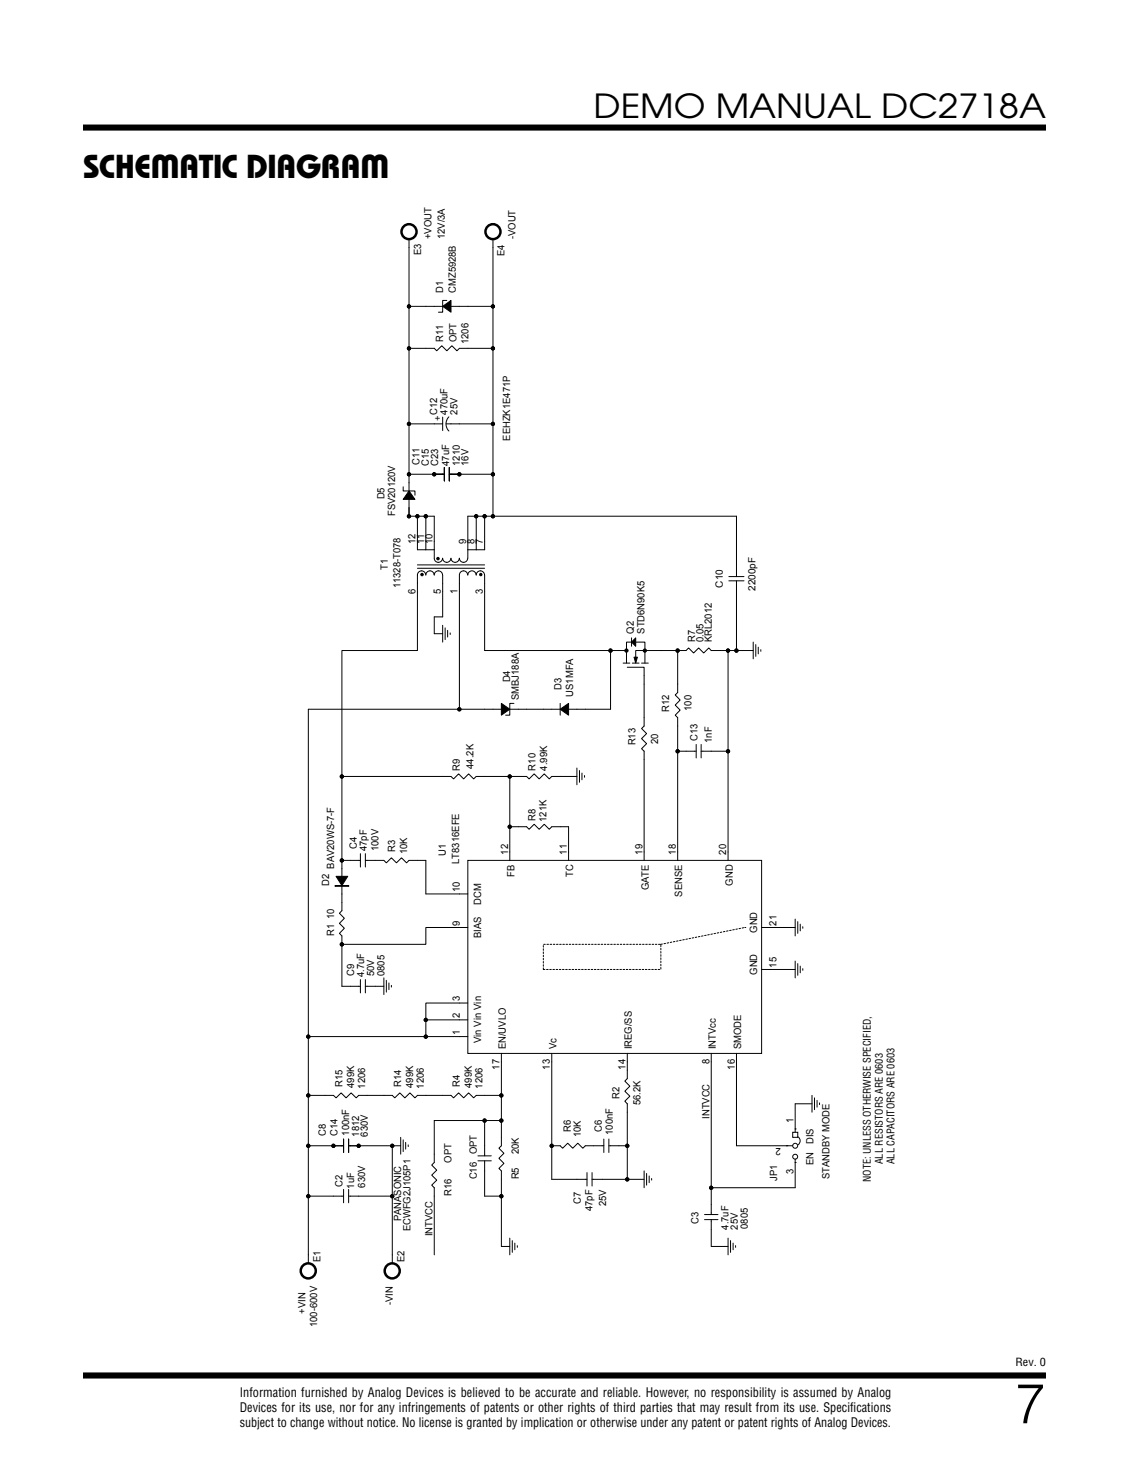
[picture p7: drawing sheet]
<svg xmlns="http://www.w3.org/2000/svg" width="216mm" height="279mm" viewBox="0 0 216 279" stroke-linecap="round" stroke-linejoin="round" font-family="sans-serif">
<path d="M15.9 24.4h184.1M15.9 263h184.1" fill="none" stroke="#000" stroke-width="1.2" stroke-linecap="butt"/>
<path d="M45.8 265.5h124.6v9.3h-124.6z" fill="#fff"/>
<g fill="none" stroke="#000" stroke-width=".19">
<path d="M78.2 58.6h6.5M78.2 45.7v35.4M84.7 58.6l1.5-1.1v2.2zM85.4 57.5h-.7v2.2h-.9M86.2 58.6h8.1M94.3 45.7v53M78.2 66.6h4.8l.5 .5 1-1 .9 1 1-1 1 1 .5-.5h6.4M84.7 79.8v2.5M85.8 79.7a1.96 1.96 0 0 0 0 2.7M77.1 93.1v.8h2.3v.8M78.2 93.9l1.2 1.6h-2.3zM78.2 95.5v3.2h4.8v8.1a.8 .8 0 0 0 .8 .7 .8 .8 0 0 0 .8-.7"/>
<path d="M78.2 90.7v3.2M78.2 90.7h6.8M79.8 98.7v6.4h3.2M81.4 98.7v6.4M84.7 81.1h-6.5v9.6M85 89.4v2.6M85.3 81.1h9M85.9 89.4v2.6M85.9 90.7h8.4M91.1 98.7v6.4M92.7 98.7v6.4h-3.2M79.8 108.7h12.9"/>
<path d="M79.8 108h12.9M84.6 110a.8 .8 0 0 0-.8-.8 .8 .8 0 0 0-.8 .8 .8 .8 0 0 0-.8-.8 .8 .8 0 0 0-.8 .8 .8 .8 0 0 0-.8-.8 .8 .8 0 0 0-.8 .8v14.4h-14.4v24.1M84.7 109.9v8.1h-1.7v3.2h1.7M84.7 119.6v3.2M87.8 106.8a.8 .8 0 0 1-.8 .7 .8 .8 0 0 1-.8-.7 .79 .79 0 0 1-.8 .7 .79 .79 0 0 1-.7-.7M87.9 106.8a.8 .8 0 0 0 .7 .7 .8 .8 0 0 0 .8-.7l.1-8.1h51.3v11.6M92.7 110a.8 .8 0 0 0-.8-.8 .8 .8 0 0 0-.8 .8 .8 .8 0 0 0-.8-.8 .8 .8 0 0 0-.8 .8 .8 .8 0 0 0-.8-.8 .8 .8 0 0 0-.8 .8v25.6M92.7 109.9v14.5h27.1M139.4 111.1h2.9M139.4 110.3h2.9M140.8 111.1v13.3M85.1 120.1v2.2"/>
<path d="M85.6 120.5v1.3M86.1 121v.3M95.9 134.5l1.6 1.1-1.6 1.2zM95.9 135.6h-36.9v106M97.5 135.6h9.6M98.3 134.5h-.8v2.3h-.8M107.1 135.6l1.6-1.1v2.3zM107.1 134.5v2.3M116.8 124.4v11.2h-8.1M119.2 126.8h1.2M120 127.6h3.2v11.3l-.5 .4 .9 1-.9 1 .9 .9-.9 1 .5 .5v20.8M120.8 122.8h-1v4"/>
<path d="M120.8 122v1.6M120.9 126.8h1.3M121.2 125.7h.7l-.3 1.1zM121.6 122.8h1.7v4M121.6 122v1.6l-.8-.8zM122.7 126.8h1.3M129.6 124.4v8l-.5 .5 1 1-1 .9 1 1-1 1 .5 .4v27.3M139.2 124.4v40.1M144 124.4h-8l-.5-.5-.9 1-1-1-1 1-.9-1-.5 .5h-9.6v1.6M144 122.8v3.2M144.5 123.3v2.2M145 123.8v1.2"/>
<path d="M145.5 124.2v.4M65.4 148.5h20.8l.5 .5 1-1 1 1 .9-1 1 1 .5-.5h9.6l.5 .5 .9-1 1 1 1-1 .9 1 .5-.5h4.8M65.4 148.5v19.2M97.5 148.5v16M97.5 158.1h3.2l.5 .5 .9-1 1 1 1-1 .9 1 .5-.5h3.2v6.4M110.3 146.9v3.2M110.8 147.4v2.2M111.3 147.8v1.3M111.8 148.3v.3M129.6 143.7h3.5M133.1 142.4v2.5M134.1 143.7h5.1"/>
<path d="M134.1 142.4v2.5M64.1 169.4h2.6M64.1 169.3h2.6v.2h-2.6zM64.3 167.6h2.2l-1.1 1.7zM65.4 164.5h3.5M65.4 169.3v4.9l-.5 .4 1 1-1 1 1 .9-1 1 .5 .5v9.6h3.5M68.9 163.3v2.5M69.9 163.3v2.5M69.9 164.5h3.5l.5 .5 .9-1 1 1 1-1 .9 1 .5-.5h3.2v6.5h8.1M89.5 164.5h56.1v37h-56.1zM89.5 177.4h-8.1v3.2h-16M145.6 177.4h6.5"/>
<path d="M152.1 175.8v3.2M152.6 176.3v2.2M153 176.7v1.3M153.5 177.2v.3M68.9 187.3v2.6M69.9 187.3v2.6M69.9 188.6h3.5M73.4 187v3.2M73.9 187.5v2.2M74.4 188v1.3M74.8 188.4v.4M81.4 195v3.2h-22.4"/>
<path d="M81.4 198.2h8.1M81.4 195h8.1M89.5 191.8h-8.1v3.2M145.6 185.4h6.5M152.1 183.8v3.2M152.6 184.3v2.2M153 184.8v1.2M153.5 185.2v.4M59 219.1h6.7M59 209.5h4.8l.5 .5 .9-1 1 1 .9-1 1 1 .5-.5h6.4l.5 .5 1-1 .9 1 1-1 1 1 .4-.5h6.4l.5 .5 1-1 1 1 .9-1 1 1 .5-.5h4.8M65.7 217.8v2.6M66.7 219.1h9.9"/>
<path d="M66.7 217.8v2.6M75 219.1v22.5M76.6 217.5v3.2M77.1 218v2.2M77.6 218.5v1.3M78.1 218.9v.4M92.7 214.3h-9.7v8l-.4 .5 .9 1-.9 .9 .9 1-.9 .9 .4 .5v12.9M95.9 201.5v17.6l-.5 .5 1 1-1 .9 1 1-1 .9 .5 .5v14.5h1.6M95.9 214.3h-3.2v6.7M105.5 201.5v24h6.8M105.5 219.1h1.6l.5 .5 1-1 .9 1 1-1 1 1 .4-.5h3.6M115.5 217.8v2.6"/>
<path d="M116.4 217.8v2.6M116.4 219.1h3.6M120 201.5v4.8l-.5 .5 .9 .9-.9 1 .9 .9-.9 1 .5 .5v14.4M136 201.5v30.8M140.8 201.5v17.6h10.8M150.5 219.1h.1M151.6 216.5h1v1h-1zM152.1 215.9h.1M152.6 217.4a.95 .95 0 0 1 .1 1.5M155.3 211.1h-3.2v5.4M155.3 209.5v3.2M155.8 210v2.2"/>
<path d="M156.2 210.4v1.3M156.7 210.9v.3M59 228.7h6.7M65.7 227.5v2.5M66.7 227.5v2.5M66.7 228.7h8.3M91.4 221h2.5M91.4 222h2.5M92.7 222v6.7h3.2M97.5 236.8v3.2M98 237.3v2.2M98.5 237.7v1.3"/>
<path d="M98.9 238.2v.3M112.3 224.2v2.6M113.2 224.2v2.6M113.2 225.5h10M123.2 223.9v3.2M123.6 224.4v2.2M124.1 224.9v1.3M124.6 225.4v.3M134.7 232.3h2.6M134.7 233.2h2.6M136 233.2v5.2h3.2M139.2 236.8v3.2"/>
<path d="M139.7 237.3v2.2M140.2 237.7v1.3M140.7 238.2v.3M152.1 222.3h.1M152.1 221.7v5.4h-16.1"/>
<circle cx="78.2" cy="58.6" r=".31"/>
<circle cx="94.3" cy="58.6" r=".31"/>
<circle cx="78.2" cy="66.6" r=".31"/>
<circle cx="94.3" cy="66.6" r=".31"/>
<circle cx="78.2" cy="81.1" r=".31"/>
<circle cx="78.2" cy="90.7" r=".31"/>
<circle cx="78.2" cy="98.7" r=".31"/>
<circle cx="79.8" cy="98.7" r=".31"/>
<circle cx="81.4" cy="98.7" r=".31"/>
<circle cx="83" cy="90.7" r=".31"/>
<circle cx="87.8" cy="90.7" r=".31"/>
<circle cx="91.1" cy="98.7" r=".31"/>
<circle cx="92.7" cy="98.7" r=".31"/>
<circle cx="94.3" cy="81.1" r=".31"/>
<circle cx="94.3" cy="98.7" r=".31"/>
<circle cx="94.3" cy="90.7" r=".31"/>
<circle cx="80.7" cy="109.9" r=".24"/>
<circle cx="83.8" cy="106.8" r=".24"/>
<circle cx="91.9" cy="109.9" r=".23"/>
<circle cx="87.8" cy="135.6" r=".31"/>
<circle cx="116.7" cy="124.4" r=".31"/>
<circle cx="119.8" cy="124.4" r=".31"/>
<circle cx="123.3" cy="124.4" r=".31"/>
<circle cx="129.6" cy="124.4" r=".31"/>
<circle cx="139.2" cy="124.4" r=".31"/>
<circle cx="140.8" cy="124.4" r=".31"/>
<circle cx="65.4" cy="148.5" r=".31"/>
<circle cx="97.5" cy="158.1" r=".31"/>
<circle cx="97.5" cy="148.5" r=".31"/>
<circle cx="129.6" cy="143.7" r=".31"/>
<circle cx="139.2" cy="143.7" r=".31"/>
<circle cx="65.4" cy="164.5" r=".31"/>
<circle cx="59" cy="198.2" r=".31"/>
<circle cx="65.4" cy="180.6" r=".31"/>
<circle cx="81.4" cy="195" r=".31"/>
<circle cx="81.4" cy="198.2" r=".31"/>
<circle cx="59" cy="219.1" r=".31"/>
<circle cx="59" cy="209.5" r=".31"/>
<circle cx="63.8" cy="219.1" r=".31"/>
<circle cx="68.6" cy="219.1" r=".31"/>
<circle cx="75" cy="219.1" r=".31"/>
<circle cx="92.7" cy="214.3" r=".31"/>
<circle cx="95.9" cy="214.3" r=".31"/>
<circle cx="95.9" cy="209.5" r=".31"/>
<circle cx="105.5" cy="219.1" r=".31"/>
<circle cx="119.9" cy="219.1" r=".31"/>
<circle cx="152.1" cy="219.1" r=".48"/>
<circle cx="59" cy="228.8" r=".31"/>
<circle cx="75" cy="228.8" r=".31"/>
<circle cx="95.9" cy="228.8" r=".31"/>
<circle cx="119.9" cy="225.5" r=".31"/>
<circle cx="136" cy="227.2" r=".31"/>
<circle cx="152.1" cy="221.2" r=".47"/>
</g>
<g fill="#000">
<path d="M84.7 58.6l1.5-1.1v2.2zM78.2 93.9l1.2 1.6h-2.3zM95.9 134.5l1.6 1.1-1.6 1.2zM107.1 135.6l1.6-1.1v2.3zM121.6 122v1.6l-.8-.8zM121.2 125.7h.7l-.3 1.1zM64.3 167.6h2.2l-1.1 1.7z"/>
<circle cx="78.2" cy="58.6" r=".31"/>
<circle cx="94.3" cy="58.6" r=".31"/>
<circle cx="78.2" cy="66.6" r=".31"/>
<circle cx="94.3" cy="66.6" r=".31"/>
<circle cx="78.2" cy="81.1" r=".31"/>
<circle cx="78.2" cy="90.7" r=".31"/>
<circle cx="78.2" cy="98.7" r=".31"/>
<circle cx="79.8" cy="98.7" r=".31"/>
<circle cx="81.4" cy="98.7" r=".31"/>
<circle cx="83" cy="90.7" r=".31"/>
<circle cx="87.8" cy="90.7" r=".31"/>
<circle cx="91.1" cy="98.7" r=".31"/>
<circle cx="92.7" cy="98.7" r=".31"/>
<circle cx="94.3" cy="81.1" r=".31"/>
<circle cx="94.3" cy="98.7" r=".31"/>
<circle cx="94.3" cy="90.7" r=".31"/>
<circle cx="80.7" cy="109.9" r=".24"/>
<circle cx="83.8" cy="106.8" r=".24"/>
<circle cx="91.9" cy="109.9" r=".23"/>
<circle cx="87.8" cy="135.6" r=".31"/>
<circle cx="116.7" cy="124.4" r=".31"/>
<circle cx="119.8" cy="124.4" r=".31"/>
<circle cx="123.3" cy="124.4" r=".31"/>
<circle cx="129.6" cy="124.4" r=".31"/>
<circle cx="139.2" cy="124.4" r=".31"/>
<circle cx="140.8" cy="124.4" r=".31"/>
<circle cx="65.4" cy="148.5" r=".31"/>
<circle cx="97.5" cy="158.1" r=".31"/>
<circle cx="97.5" cy="148.5" r=".31"/>
<circle cx="129.6" cy="143.7" r=".31"/>
<circle cx="139.2" cy="143.7" r=".31"/>
<circle cx="65.4" cy="164.5" r=".31"/>
<circle cx="59" cy="198.2" r=".31"/>
<circle cx="65.4" cy="180.6" r=".31"/>
<circle cx="81.4" cy="195" r=".31"/>
<circle cx="81.4" cy="198.2" r=".31"/>
<circle cx="59" cy="219.1" r=".31"/>
<circle cx="59" cy="209.5" r=".31"/>
<circle cx="63.8" cy="219.1" r=".31"/>
<circle cx="68.6" cy="219.1" r=".31"/>
<circle cx="75" cy="219.1" r=".31"/>
<circle cx="92.7" cy="214.3" r=".31"/>
<circle cx="95.9" cy="214.3" r=".31"/>
<circle cx="95.9" cy="209.5" r=".31"/>
<circle cx="105.5" cy="219.1" r=".31"/>
<circle cx="119.9" cy="219.1" r=".31"/>
<circle cx="59" cy="228.8" r=".31"/>
<circle cx="75" cy="228.8" r=".31"/>
<circle cx="95.9" cy="228.8" r=".31"/>
<circle cx="119.9" cy="225.5" r=".31"/>
<circle cx="136" cy="227.2" r=".31"/>
</g>
<path d="M142.4 177.4h.1M103.9 180.6h22.5v4.8h-22.5zM126.4 180.6l16-3.2" fill="none" stroke="#000" stroke-width=".19" stroke-dasharray=".3 .3"/>
<g fill="none" stroke="#000" stroke-width=".47">
<circle cx="78.2" cy="44.3" r="1.44"/>
<circle cx="94.3" cy="44.3" r="1.44"/>
<circle cx="58.9" cy="243" r="1.44"/>
<circle cx="75" cy="243" r="1.44"/>
</g>
<text font-size="10.6" x="194.1" y="272.2">7</text>
<g font-size="6.3">
<text x="113.5" y="22.5">DEMO MANUAL DC2718A</text>
<text x="15.9" y="34.1">SCHEMATIC DIAGRAM</text>
</g>
<g font-size="2.5">
<text x="45.8" y="267.2">Information furnished by Analog Devices is believed to be accurate and reliable. However, no responsibility is assumed by Analog</text>
<text x="45.8" y="270.1">Devices for its use, nor for any infringements of patents or other rights of third parties that may result from its use. Specifications</text>
<text x="45.8" y="272.9">subject to change without notice. No license is granted by implication or otherwise under any patent or patent rights of Analog Devices.</text>
</g>
<text font-size="2.1" x="194.2" y="261.2">Rev. 0</text>
<g font-size="2">
<text x="166.6" y="226.1" transform="rotate(-90 166.6 226.1)">NOTE: UNLESS OTHERWISE SPECIFIED,</text>
<text x="168.8" y="222.7" transform="rotate(-90 168.8 222.7)">ALL RESISTORS ARE 0603</text>
<text x="171.1" y="222.7" transform="rotate(-90 171.1 222.7)">ALL CAPACITORS ARE 0603</text>
</g>
<g font-size="1.9">
<text x="82.5" y="45.7" transform="rotate(-90 82.5 45.7)">+VOUT</text>
<text x="85.1" y="45.7" transform="rotate(-90 85.1 45.7)">12V/3A</text>
<text x="98.6" y="45.7" transform="rotate(-90 98.6 45.7)">-VOUT</text>
<text x="80.6" y="48.8" transform="rotate(-90 80.6 48.8)">E3</text>
<text x="96.5" y="49" transform="rotate(-90 96.5 49)">E4</text>
<text x="84.8" y="56" transform="rotate(-90 84.8 56)">D1</text>
<text x="87.2" y="56" transform="rotate(-90 87.2 56)">CMZ5928B</text>
<text x="84.8" y="65.3" transform="rotate(-90 84.8 65.3)">R11</text>
<text x="87.3" y="65.5" transform="rotate(-90 87.3 65.5)">OPT</text>
<text x="89.6" y="65.8" transform="rotate(-90 89.6 65.8)">1206</text>
<text x="83.6" y="79.3" transform="rotate(-90 83.6 79.3)">C12</text>
<text x="85.6" y="79.3" transform="rotate(-90 85.6 79.3)">470uF</text>
<text x="87.5" y="79.3" transform="rotate(-90 87.5 79.3)">25V</text>
<text x="80.2" y="88.9" transform="rotate(-90 80.2 88.9)">C11</text>
<text x="82" y="89.1" transform="rotate(-90 82 89.1)">C15</text>
<text x="83.8" y="89.1" transform="rotate(-90 83.8 89.1)">C23</text>
<text x="85.9" y="89.1" transform="rotate(-90 85.9 89.1)">47uF</text>
<text x="88" y="89.1" transform="rotate(-90 88 89.1)">1210</text>
<text x="89.6" y="89.1" transform="rotate(-90 89.6 89.1)">16V</text>
<text x="97.6" y="84.3" transform="rotate(-90 97.6 84.3)">EEHZK1E471P</text>
<text x="73.5" y="95.5" transform="rotate(-90 73.5 95.5)">D5</text>
<text x="75.6" y="98.7" transform="rotate(-90 75.6 98.7)">FSV20120V</text>
<text x="79.5" y="104" transform="rotate(-90 79.5 104)">12</text>
<text x="81.1" y="104" transform="rotate(-90 81.1 104)">11</text>
<text x="82.7" y="104" transform="rotate(-90 82.7 104)">10</text>
<text x="89.1" y="104" transform="rotate(-90 89.1 104)">9</text>
<text x="90.7" y="104" transform="rotate(-90 90.7 104)">8</text>
<text x="92.3" y="104" transform="rotate(-90 92.3 104)">7</text>
<text x="74.2" y="109" transform="rotate(-90 74.2 109)">T1</text>
<text x="76.6" y="112.5" transform="rotate(-90 76.6 112.5)">11328-T078</text>
<text x="79.5" y="113.7" transform="rotate(-90 79.5 113.7)">6</text>
<text x="84.3" y="113.7" transform="rotate(-90 84.3 113.7)">5</text>
<text x="87.5" y="113.7" transform="rotate(-90 87.5 113.7)">1</text>
<text x="92.3" y="113.7" transform="rotate(-90 92.3 113.7)">3</text>
<text x="138.2" y="112.4" transform="rotate(-90 138.2 112.4)">C10</text>
<text x="144.5" y="113" transform="rotate(-90 144.5 113)">2200pF</text>
<text x="121.2" y="121.2" transform="rotate(-90 121.2 121.2)">Q2</text>
<text x="123.3" y="121.2" transform="rotate(-90 123.3 121.2)">STD6N90K5</text>
<text x="132.9" y="122.8" transform="rotate(-90 132.9 122.8)">R7</text>
<text x="134.5" y="122.8" transform="rotate(-90 134.5 122.8)">0.05</text>
<text x="136.1" y="122.8" transform="rotate(-90 136.1 122.8)">KRL2012</text>
<text x="97.6" y="130.5" transform="rotate(-90 97.6 130.5)">D4</text>
<text x="107.4" y="131.9" transform="rotate(-90 107.4 131.9)">D3</text>
<text x="99.2" y="133.9" transform="rotate(-90 99.2 133.9)">SMBJ188A</text>
<text x="109.6" y="133.2" transform="rotate(-90 109.6 133.2)">US1MFA</text>
<text x="127.9" y="136.1" transform="rotate(-90 127.9 136.1)">R12</text>
<text x="132.3" y="136" transform="rotate(-90 132.3 136)">100</text>
<text x="121.5" y="142.5" transform="rotate(-90 121.5 142.5)">R13</text>
<text x="125.9" y="142.4" transform="rotate(-90 125.9 142.4)">20</text>
<text x="133.4" y="141.7" transform="rotate(-90 133.4 141.7)">C13</text>
<text x="136.1" y="142" transform="rotate(-90 136.1 142)">1nF</text>
<text x="88" y="147.4" transform="rotate(-90 88 147.4)">R9</text>
<text x="90.5" y="147" transform="rotate(-90 90.5 147)">44.2K</text>
<text x="102.4" y="147.4" transform="rotate(-90 102.4 147.4)">R10</text>
<text x="104.7" y="147.4" transform="rotate(-90 104.7 147.4)">4.99K</text>
<text x="102.4" y="157" transform="rotate(-90 102.4 157)">R8</text>
<text x="104.5" y="157.2" transform="rotate(-90 104.5 157.2)">121K</text>
<text x="63.9" y="166.1" transform="rotate(-90 63.9 166.1)">BAV20WS-7-F</text>
<text x="68.2" y="162.3" transform="rotate(-90 68.2 162.3)">C4</text>
<text x="70.1" y="162.8" transform="rotate(-90 70.1 162.8)">47pF</text>
<text x="72.4" y="162.8" transform="rotate(-90 72.4 162.8)">100V</text>
<text x="75.6" y="162.9" transform="rotate(-90 75.6 162.9)">R3</text>
<text x="77.8" y="163.4" transform="rotate(-90 77.8 163.4)">10K</text>
<text x="85.2" y="163.7" transform="rotate(-90 85.2 163.7)">U1</text>
<text x="87.8" y="165.2" transform="rotate(-90 87.8 165.2)">LT8316EFE</text>
<text x="97.1" y="163.4" transform="rotate(-90 97.1 163.4)">12</text>
<text x="98.4" y="167.6" transform="rotate(-90 98.4 167.6)">FB</text>
<text x="108.4" y="163.4" transform="rotate(-90 108.4 163.4)">11</text>
<text x="109.6" y="167.7" transform="rotate(-90 109.6 167.7)">TC</text>
<text x="122.8" y="163.4" transform="rotate(-90 122.8 163.4)">19</text>
<text x="129.3" y="163.4" transform="rotate(-90 129.3 163.4)">18</text>
<text x="138.9" y="163.4" transform="rotate(-90 138.9 163.4)">20</text>
<text x="62.9" y="169.3" transform="rotate(-90 62.9 169.3)">D2</text>
<text x="87.9" y="170.6" transform="rotate(-90 87.9 170.6)">10</text>
<text x="92" y="173" transform="rotate(-90 92 173)">DCM</text>
<text x="124.1" y="170.2" transform="rotate(-90 124.1 170.2)">GATE</text>
<text x="130.5" y="171.4" transform="rotate(-90 130.5 171.4)">SENSE</text>
<text x="140.1" y="169.3" transform="rotate(-90 140.1 169.3)">GND</text>
<text x="63.9" y="179" transform="rotate(-90 63.9 179)">R1 10</text>
<text x="87.9" y="177" transform="rotate(-90 87.9 177)">9</text>
<text x="92" y="179.4" transform="rotate(-90 92 179.4)">BIAS</text>
<text x="144.8" y="178.4" transform="rotate(-90 144.8 178.4)">GND</text>
<text x="148.5" y="177" transform="rotate(-90 148.5 177)">21</text>
<text x="148.5" y="185.1" transform="rotate(-90 148.5 185.1)">15</text>
<text x="67.7" y="186.7" transform="rotate(-90 67.7 186.7)">C9</text>
<text x="69.7" y="186.8" transform="rotate(-90 69.7 186.8)">4.7uF</text>
<text x="71.6" y="186.7" transform="rotate(-90 71.6 186.7)">50V</text>
<text x="73.5" y="186.7" transform="rotate(-90 73.5 186.7)">0805</text>
<text x="87.9" y="191.5" transform="rotate(-90 87.9 191.5)">3</text>
<text x="144.8" y="186.4" transform="rotate(-90 144.8 186.4)">GND</text>
<text x="87.9" y="194.7" transform="rotate(-90 87.9 194.7)">2</text>
<text x="87.9" y="197.9" transform="rotate(-90 87.9 197.9)">1</text>
<text x="92" y="199.5" transform="rotate(-90 92 199.5)">Vin Vin Vin</text>
<text x="96.8" y="200.7" transform="rotate(-90 96.8 200.7)">EN/UVLO</text>
<text x="106.4" y="200.7" transform="rotate(-90 106.4 200.7)">Vc</text>
<text x="120.8" y="200.7" transform="rotate(-90 120.8 200.7)">IREG/SS</text>
<text x="135.7" y="203.6" transform="rotate(-90 135.7 203.6)">8</text>
<text x="136.9" y="200.7" transform="rotate(-90 136.9 200.7)">INTVcc</text>
<text x="141.7" y="200.7" transform="rotate(-90 141.7 200.7)">SMODE</text>
<text x="65.5" y="207.9" transform="rotate(-90 65.5 207.9)">R15</text>
<text x="67.7" y="208" transform="rotate(-90 67.7 208)">499K</text>
<text x="69.8" y="208.2" transform="rotate(-90 69.8 208.2)">1206</text>
<text x="76.7" y="207.9" transform="rotate(-90 76.7 207.9)">R14</text>
<text x="79" y="208" transform="rotate(-90 79 208)">499K</text>
<text x="81.1" y="208.2" transform="rotate(-90 81.1 208.2)">1206</text>
<text x="88" y="207.9" transform="rotate(-90 88 207.9)">R4</text>
<text x="90.2" y="208" transform="rotate(-90 90.2 208)">499K</text>
<text x="92.3" y="208.2" transform="rotate(-90 92.3 208.2)">1206</text>
<text x="95.5" y="204.6" transform="rotate(-90 95.5 204.6)">17</text>
<text x="105.2" y="204.6" transform="rotate(-90 105.2 204.6)">13</text>
<text x="119.6" y="204.6" transform="rotate(-90 119.6 204.6)">14</text>
<text x="140.5" y="204.6" transform="rotate(-90 140.5 204.6)">16</text>
<text x="118.5" y="210.1" transform="rotate(-90 118.5 210.1)">R2</text>
<text x="122.5" y="211.4" transform="rotate(-90 122.5 211.4)">56.2K</text>
<text x="135.7" y="214" transform="rotate(-90 135.7 214)">INTVCC</text>
<text x="151.7" y="214.8" transform="rotate(-90 151.7 214.8)">1</text>
<text x="62.3" y="217.2" transform="rotate(-90 62.3 217.2)">C8</text>
<text x="64.5" y="217.2" transform="rotate(-90 64.5 217.2)">C14</text>
<text x="66.8" y="217.2" transform="rotate(-90 66.8 217.2)">100nF</text>
<text x="68.7" y="217.4" transform="rotate(-90 68.7 217.4)">1812</text>
<text x="70.3" y="217.4" transform="rotate(-90 70.3 217.4)">630V</text>
<text x="91.2" y="220.7" transform="rotate(-90 91.2 220.7)">OPT</text>
<text x="99.2" y="220.7" transform="rotate(-90 99.2 220.7)">20K</text>
<text x="109.2" y="216.4" transform="rotate(-90 109.2 216.4)">R6</text>
<text x="111.1" y="217.5" transform="rotate(-90 111.1 217.5)">10K</text>
<text x="115.1" y="216.4" transform="rotate(-90 115.1 216.4)">C6</text>
<text x="117.2" y="217" transform="rotate(-90 117.2 217)">100nF</text>
<text x="149.3" y="219.5" transform="rotate(-180 149.3 219.5)">2</text>
<text x="155.5" y="218.8" transform="rotate(-90 155.5 218.8)">DIS</text>
<text x="65.5" y="227" transform="rotate(-90 65.5 227)">C2</text>
<text x="67.7" y="227.3" transform="rotate(-90 67.7 227.3)">1uF</text>
<text x="69.8" y="227.1" transform="rotate(-90 69.8 227.1)">630V</text>
<text x="86.4" y="222.3" transform="rotate(-90 86.4 222.3)">OPT</text>
<text x="91.2" y="225.5" transform="rotate(-90 91.2 225.5)">C16</text>
<text x="99.2" y="225.5" transform="rotate(-90 99.2 225.5)">R5</text>
<text x="148.6" y="225.9" transform="rotate(-90 148.6 225.9)">JP1</text>
<text x="151.7" y="224.4" transform="rotate(-90 151.7 224.4)">3</text>
<text x="155.5" y="222.8" transform="rotate(-90 155.5 222.8)">EN</text>
<text x="158.6" y="225.5" transform="rotate(-90 158.6 225.5)">STANDBY MODE</text>
<text x="76.7" y="233.6" transform="rotate(-90 76.7 233.6)">PANASONIC</text>
<text x="86.4" y="228.7" transform="rotate(-90 86.4 228.7)">R16</text>
<text x="111.1" y="230.2" transform="rotate(-90 111.1 230.2)">C7</text>
<text x="113.3" y="231.6" transform="rotate(-90 113.3 231.6)">47pF</text>
<text x="115.9" y="230.7" transform="rotate(-90 115.9 230.7)">25V</text>
<text x="78.5" y="235.5" transform="rotate(-90 78.5 235.5)">ECWFG2J105P1</text>
<text x="82.7" y="236.5" transform="rotate(-90 82.7 236.5)">INTVCC</text>
<text x="133.6" y="234" transform="rotate(-90 133.6 234)">C3</text>
<text x="139.3" y="235.2" transform="rotate(-90 139.3 235.2)">4.7uF</text>
<text x="141.1" y="235.2" transform="rotate(-90 141.1 235.2)">25V</text>
<text x="143" y="235" transform="rotate(-90 143 235)">0805</text>
<text x="61.3" y="241.4" transform="rotate(-90 61.3 241.4)">E1</text>
<text x="77.4" y="241.4" transform="rotate(-90 77.4 241.4)">E2</text>
<text x="58.4" y="251.2" transform="rotate(-90 58.4 251.2)">+VIN</text>
<text x="75.1" y="249.6" transform="rotate(-90 75.1 249.6)">-VIN</text>
<text x="60.7" y="253.8" transform="rotate(-90 60.7 253.8)">100-600V</text>
</g>
<text font-size="1.8" x="84.3" y="80.6" transform="rotate(-90 84.3 80.6)">+</text>
</svg>
